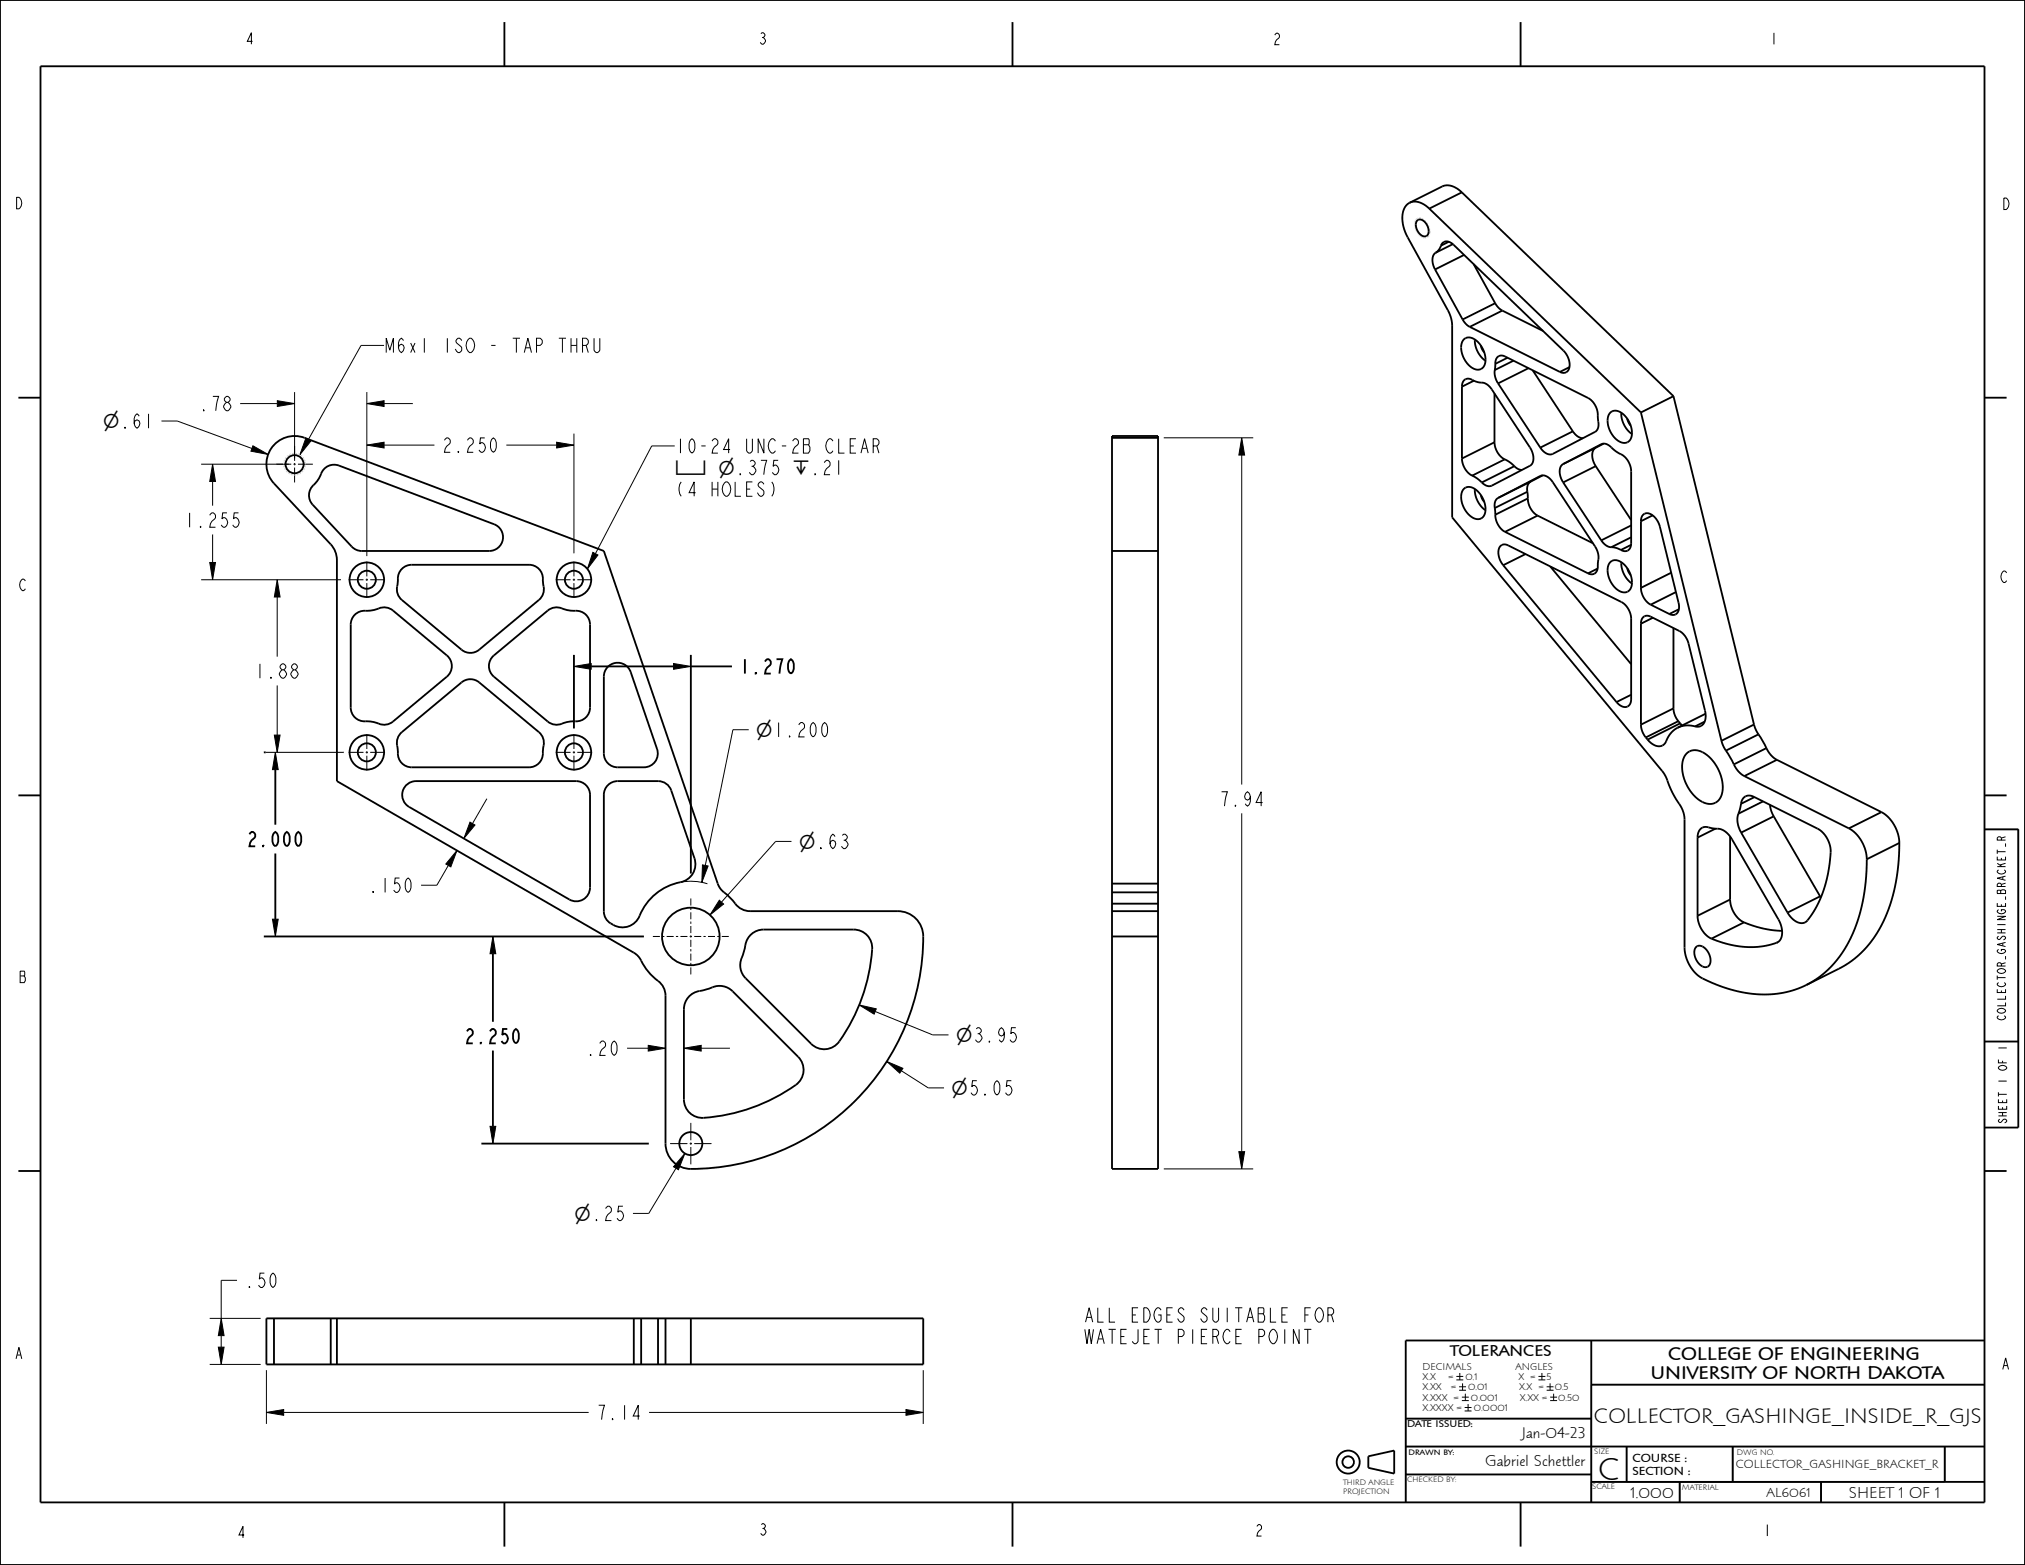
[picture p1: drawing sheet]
<svg xmlns="http://www.w3.org/2000/svg" width="559mm" height="432mm" viewBox="0 0 559 432" stroke-linecap="round" stroke-linejoin="round" font-family="sans-serif">
<g fill="none" stroke="#000" stroke-width=".28">
<path d="M106 95.3h-6.4l-14.5 26M44.6 116.2h4.3l20.6 7.5M66.3 111.4h10.2M76.5 110.6l4.8 .8-4.8 .7zM81.3 108.2v18.3M101.2 111.4l4.8-.8v1.5zM101.2 108.2v45.2M106 111.4h7.9M158.4 119.6v33.1M55.5 128.1h24.2M58.7 128.1l.8 4.7h-1.6zM58.7 132.8v6.7"/>
<path d="M69.8 123l4.2 2.4-4.8-.9zM84.4 120.9l1.4 .8-3 3.8zM101.2 122.8l4.8-.8v1.6zM106 122.8h13.9M139.7 122.8h13.9M153.6 122l4.8 .8-4.8 .8zM186.2 123h-6.4l-15.5 29.8M321.1 120.8h24.7M342.7 120.8l.8 4.8h-1.6zM342.7 125.6v90.9M55.5 160h38.6M57.9 155.2h1.6l-.8 4.8z"/>
<path d="M58.7 147.5v7.7M76.5 160l.8 4.7h-1.6zM163.6 152.4l1.4 .7-2.9 3.9zM76.5 164.7v16.5M76.5 189.1v13.7M158.4 183.9l4.7-.8v1.6zM185.9 183.1l4.7 .8-4.7 .8zM73.3 207.6h21.6M75.7 202.8h1.6l-.8 4.8zM76 207.6l.8 4.7h-1.6zM206.6 201.3h-4.4l-7.6 37.5M123.7 238.8l-3.1 5.4h-4.4"/>
<path d="M126.1 234.7l-1.7 4.5-1.4-.8zM129.7 226.8l1.4 .8-3.1 3.8zM134.4 220.4l-4 6.8M193.8 238.6l1.6 .3-1.7 4.5zM218.4 232.2h-4.4l-14.9 16.7M342.7 224.4v93.4M547.6 228.8h9.3v58.6h-9.3zM75.2 253.6h1.6l-.8 4.8zM136 258.4l.8 4.7h-1.6zM187.8 243.4a15.2 15.2 0 0 1 7.4 .4M198.5 248.4l1.2 1-3.8 3.1zM237.1 277.3l4.7 1-.6 1.5z"/>
<path d="M241.5 279.1l15.9 6.4h4.3M173 289.2h5.9M178.9 288.4l4.7 .8-4.7 .8zM188.7 289.2l4.8-.8v1.6zM193.5 289.2h7.9M244.7 292.9l4.5 1.9-.9 1.3zM248.7 295.4l7.4 4.8h4.4M551.5 280.3l-.4 .3a1.22 1.22 0 0 0 1.2 .8 1.22 1.22 0 0 0 1.1-.8l-.4-.3M135.2 310.8h1.6l-.8 4.7zM189 318.3l-1.8 4.4-1.3-.8zM341.9 317.8h1.6l-.8 4.7zM186.5 322.3l-7.5 12.5h-4.3"/>
<path d="M321.1 322.5h24.7M65.4 353.3h-4.4v10.5M57.9 376.5h14M57.9 363.8h14M60.2 371.7h1.6l-.8 4.8zM61 363.8l.8 4.7h-1.6zM61 368.5v3.2M73.5 378v14.9M254.8 378v14.9M401.9 379.8h1.9M402.8 378.8v1.9M424.5 379.8h1.9"/>
<path d="M425.5 378.8v1.9M73.5 389.7l4.8-.8v1.6zM78.3 389.7h84.1M179.1 389.7h70.9M250 388.9l4.8 .8-4.8 .8zM387.9 399.1h159.7v-17.1h-108.5v32.5M401.9 380.7h1.9M402.6 382.6h1.9M402.6 383.6h1.9M403.4 385.5h1.9M403.4 386.4h1.9M403.6 381.7v1.9"/>
<path d="M404.2 388.3h1.9M404.2 389.3h1.9M404.4 384.5v1.9M405.1 387.4v1.9M424.5 380.7h1.9M426.8 382.6h1.9M426.8 383.6h1.9M427.7 381.7v1.9M427.8 385.5h1.9M427.8 386.4h1.9M428.7 384.5v1.9M439.1 391.4h-51.2v23.1h114.6v-5.6"/>
<path d="M448.9 399.1v9.8M478.1 399.1v9.8M536.7 399.1v9.8h-97.6M387.9 406.8h51.2M463.5 408.9v5.6"/>
</g>
<g fill="#000">
<path d="M76.5 110.6l4.8 .8-4.8 .7zM101.2 111.4l4.8-.8v1.5zM58.7 128.1l.8 4.7h-1.6zM69.8 123l4.2 2.4-4.8-.9zM84.4 120.9l1.4 .8-3 3.8zM101.2 122.8l4.8-.8v1.6zM153.6 122l4.8 .8-4.8 .8zM342.7 120.8l.8 4.8h-1.6zM57.9 155.2h1.6l-.8 4.8zM76.5 160l.8 4.7h-1.6zM163.6 152.4l1.4 .7-2.9 3.9zM158.4 183.9l4.7-.8v1.6z"/>
<path d="M185.9 183.1l4.7 .8-4.7 .8zM76 207.6l.8 4.7h-1.6zM75.7 202.8h1.6l-.8 4.8zM126.1 234.7l-1.7 4.5-1.4-.8zM129.7 226.8l1.4 .8-3.1 3.8zM75.2 253.6h1.6l-.8 4.8zM136 258.4l.8 4.7h-1.6zM193.8 238.6l1.6 .3-1.7 4.5zM198.5 248.4l1.2 1-3.8 3.1zM237.1 277.3l4.7 1-.6 1.5zM178.9 288.4l4.7 .8-4.7 .8zM188.7 289.2l4.8-.8v1.6z"/>
<path d="M244.7 292.9l4.5 1.9-.9 1.3zM135.2 310.8h1.6l-.8 4.7zM189 318.3l-1.8 4.4-1.3-.8zM341.9 317.8h1.6l-.8 4.7zM61 363.8l.8 4.7h-1.6zM60.2 371.7h1.6l-.8 4.8zM73.5 389.7l4.8-.8v1.6zM250 388.9l4.8 .8-4.8 .8z"/>
</g>
<g fill="none" stroke="#000" stroke-width=".51">
<path d="M0 0h558.8v431.8h-558.8zM11.2 18.3h536.4v396.2h-536.4zM139.2 6.1v12.2M279.4 6.1v12.2M419.6 6.1v12.2M389 55.9a5.3 5.3 0 0 0-1.9 5.9l.6 2 .7 1.7 11.1 20.1a9.3 9.3 0 0 1 1.2 4.3v52.9l58 69.9a13.2 13.2 0 0 1 2.2 4.7l1.5 2.9a9.7 9.7 0 0 1 2.4 5.8v35.3a10.3 10.3 0 0 0 5 8.5 34 34 0 0 0 23.9 3.6 26.8 26.8 0 0 0 18.1-17.1 52.1 52.1 0 0 0 3.3-19.3M389 55.9a4.8 4.8 0 0 1 5.4 1.7M394.4 57.6l58.4 56.2M403.4 53.1a4.8 4.8 0 0 0-5.4-1.7l-9 4.5M403.4 53.1l-9 4.5M403.4 53.1l58.4 56.2M396 74.3l7.6 13.9"/>
<path d="M396.2 69.7a3.1 3.1 0 0 0-.5 4l.3 .6M397.6 67.8l.2-.4a1.86 1.86 0 0 1 3.1 0l30.5 29.3a4.7 4.7 0 0 1 1.1 5.8 1.74 1.74 0 0 1-2 .1M397.6 67.8l-.6 1.1-.8 .8M399.8 66.7l-2.2 1.1M400.9 67.4l-4.7 2.3M404 70.3l-8 4M406.6 72.9l6 10.8M403.6 88.2a4.9 4.9 0 0 0 2 2M405.6 90.2l24.9 12.4M412.6 83.7a4.9 4.9 0 0 0 2 2M412.6 83.7l-9 4.5M414.6 85.7l-9 4.5"/>
<path d="M414.6 85.7l11.2 5.6M416 98.7l-3.4 1.7M417.6 99.5l-5.1 2.6M5.1 109.7h6.1M403.4 106.7a1.92 1.92 0 0 1 1.1-2.1 1.92 1.92 0 0 1 2.3 .5l.7 .2a5.6 5.6 0 0 1 3.2 1l1 1.2 10.5 15.9a4 4 0 0 1 .1 5l-10.6 5.6M403.4 106.7v19.8M406.7 105l-3.3 1.7M412.4 108.6v13.4M412.5 102.1a5.3 5.3 0 0 0 .9 3.7M412.6 100.4a1.81 1.81 0 0 1 .7-2 1.81 1.81 0 0 1 2 0l22.9 11.4a6.4 6.4 0 0 1 2.8 6.2 2.88 2.88 0 0 1-.9 3.2l-11.6 6M412.6 100.4l-.1 1.7M413.4 105.8l11.6 17.7"/>
<path d="M421.8 101.6l-8.4 4.2M422.9 102.2l11.1 16.8M433.1 101.3l-2.6 1.3M434 119a3.6 3.6 0 0 0 2.8 1.9M434 119l-9 4.5M452.8 113.8l22.2 90.6M461.8 109.3l-9 4.5M461.8 109.3l22.2 90.6M547.6 109.7h6.1M76.1 122.3a7.8 7.8 0 0 1 7.9-1.5l82.6 31.2 31.5 91.8a6.5 6.5 0 0 0 2.7 3.2l.4 .4a14.1 14.1 0 0 0 3.8 3.6l2 .4h40.8a7 7 0 0 1 7 7 64 64 0 0 1-65.2 64 7 7 0 0 1-6-6.9v-40.8a5.4 5.4 0 0 0-2.7-4.6 18 18 0 0 1-4.5-5.9l-1.5-1.3-81.9-47.4v-61l-.2-1.3-.7-1.9-.8-1.1-15.7-16.8a7.8 7.8 0 0 1 .5-11.1zM89.4 129.4a3.8 3.8 0 0 1 4.1-.9l42.9 16.1a3.8 3.8 0 0 1 2.4 4.3 3.8 3.8 0 0 1-3.8 3.1h-35.2l-1-.1-.9-.4-.9-.7-10.7-11.5a3.9 3.9 0 0 1 .7-5.9l1.1-1.5zM306.9 120.3h12.7v202.2h-12.7z"/>
<path d="M306.9 120.8h12.7M403.4 126.5a5.5 5.5 0 0 0 2.9 4.7M406.3 131.2l1.3 .8 1.3 1.1M408.9 133.1a2.48 2.48 0 0 0 2.8 .9M411.7 134h.1M412.4 122a5.5 5.5 0 0 0 2.8 4.7M412.4 122l-9 4.5M413.4 137.4l11.6-6.1a2.51 2.51 0 0 1 3.1 1.2l12 18.3a6.6 6.6 0 0 1 .8 5.2 1.87 1.87 0 0 1-2.3 2.4l-.4-.2M413.4 137.4a2.54 2.54 0 0 0-.9 2.8M415.2 126.7l1.4 .8 1.3 1.1M415.2 126.7l-8.9 4.5M417.9 128.6a3 3 0 0 0 2.1 1.1"/>
<path d="M417.9 128.6l-9 4.5M421.5 135.7l.1 1.8M421.5 135.7l-9 4.5M421.6 137.5a5.6 5.6 0 0 0 2.7 4.8M421.6 137.5l-9 4.5M422.4 132.9a2.54 2.54 0 0 0-.9 2.8M422.4 132.9l-9 4.5M425 123.5a2.93 2.93 0 0 0 3.3 1.8l.2-.1M425.7 131.2l-3.3 1.7M428.5 125.2h.1M431.4 128l10.5-5.4a2.8 2.8 0 0 1 3.2 1.3l1.1 .8a5.8 5.8 0 0 1 3.9 5.3v19.9a1.81 1.81 0 0 1-.7 1.9 1.81 1.81 0 0 1-2.1-.1M431.4 128a3.6 3.6 0 0 0-.2 4.8l.2 .3"/>
<path d="M431.4 133.1l10.5 16M440.3 123.5a3.6 3.6 0 0 0-.2 4.8l.2 .3M440.3 123.5l-8.9 4.5M440.3 128.6l-8.9 4.5M440.3 128.6l9.8 14.9M442.5 122.4l-2.2 1.1M110.9 157l1.2-.9 1.5-.3h32.4a4 4 0 0 1 3.8 4.8 4.6 4.6 0 0 1-1.1 4.9l-16.5 13.8a3.8 3.8 0 0 1-4.8 0l-16.5-13.8a4.6 4.6 0 0 1-1.1-4.9 4.4 4.4 0 0 1 1.1-3.6zM306.9 152h12.7M412.5 140.2l.1 1.8M412.6 142a5.6 5.6 0 0 0 2.7 4.7M414.8 156a4.5 4.5 0 0 1-.7-5.4 1.73 1.73 0 0 1 2.1-.1l31.2 15.6a5.6 5.6 0 0 1 2.7 4.6v22.2a1.88 1.88 0 0 1-1 2 1.88 1.88 0 0 1-2.3-.5l-.7-.7M414.8 156l31.3 37.7"/>
<path d="M415.3 146.7l22.9 11.5M421 152.9l-6.2 3.1M424.3 142.3l-9 4.4M424.3 142.3l15.3 7.6M427.8 156.3l22.3 27M440.9 156.9l-2.7 1.3M441.9 149.1a3.7 3.7 0 0 0 2.7 1.9M444.6 151l1.3 .2 1.4 .5M450.1 150.3l-2.8 1.4M450.1 145l-8.2 4.1M450.1 148.2l-5.5 2.8M452.8 143.8a1.9 1.9 0 0 1 1.1-2.1 1.9 1.9 0 0 1 2.3 .7 5.9 5.9 0 0 1 1.9 3l5.1 20.9a2.38 2.38 0 0 1-1.3 3.4l-1.2-.3"/>
<path d="M452.8 143.8v18.4M456 142.2l-3.2 1.6M461.2 158l-8.4 4.2M98 169.6a5 5 0 0 1 4.1-1.1l1.2-.2a4.6 4.6 0 0 1 5.1 .2l14.9 12.3a3.8 3.8 0 0 1 0 5.9l-14.9 12.4a4 4 0 0 1-4.5 .3l-1.8-.3a4.5 4.5 0 0 1-4.8-1.9l-.4-1-.1-1v-22.9l.3-1.5zM452.8 172.1a1.79 1.79 0 0 1 .7-1.9 1.79 1.79 0 0 1 2-.1l7.9 4a5.5 5.5 0 0 1 2.6 3.5l4.5 18.4a3.5 3.5 0 0 1-.9 4.2l-.8 .3-1-.1M452.8 162.2a5.6 5.6 0 0 0 2.7 4.6M452.8 172.1v27.8M455.5 166.8l5.2 2.6M456.1 170.4l-3.3 1.7M461.8 173.3v22.1M462.5 163.4l-7 3.4M463.3 168.1l-2.6 1.3"/>
<path d="M135.9 181.2l15.3-12.7a4 4 0 0 1 4.5-.4l1.8 .4a4.5 4.5 0 0 1 4.8 1.9l.4 .9 .1 1v22.9a3.9 3.9 0 0 1-4.6 3.8l-1.9 .3a4.6 4.6 0 0 1-5.1-.2l-14.9-12.4a3.8 3.8 0 0 1-.4-5.5zM158.4 180.7v20.3M163.1 183.9h22.8M167.5 184.2a3.8 3.8 0 0 1 6.5 1.2l7.3 21.3a3.8 3.8 0 0 1-3.6 5h-7.3a3.8 3.8 0 0 1-3.8-3.8v-21.2a3.8 3.8 0 0 1 .9-2.5zM190.6 180.7v60.3M190.6 183.9h11.4M450.1 191.7l-4 2M452.8 199.9a5.8 5.8 0 0 0 1.4 3.6M461.8 195.4a5.8 5.8 0 0 0 1.3 3.6M461.8 195.4l-9 4.5M463.1 199l.5 .6M463.1 199l-8.9 4.5"/>
<path d="M463.6 199.6l.6 .6M463.6 199.6l-8.9 4.5M470.4 199.1l-2.6 1.3M470.6 196.9l-7.6 3.9M484 199.9l1.3 2.7M484 199.9l-9 4.5M5.1 219.5h6.1M72.8 207.6h.5M76 212.3v15.2M94.9 207.6h.1M110.5 202.4l16.9-14.1a3.8 3.8 0 0 1 4.8 0l16.5 13.7a4.6 4.6 0 0 1 1.1 5 4 4 0 0 1-3.8 4.7h-32.4a4 4 0 0 1-3.8-4.7 5.1 5.1 0 0 1 .7-4.6zM112.2 216.5a3.8 3.8 0 0 1 2.6-1h44.2a3.8 3.8 0 0 1 3.8 3.8v25.6a3.8 3.8 0 0 1-5.7 3.3l-44.2-25.6a3.8 3.8 0 0 1-.7-6.1z"/>
<path d="M167.7 216.6a3.8 3.8 0 0 1 2.7-1.1h11.2a3.8 3.8 0 0 1 3.6 2.6l6.4 18.7a5.1 5.1 0 0 1-3.8 6.6 15.4 15.4 0 0 0-11.6 9.9 5.2 5.2 0 0 1-5.1 2.5 5.2 5.2 0 0 1-4.4-3.7l-.1-32.8a3.8 3.8 0 0 1 1.1-2.7zM454.2 203.5l.5 .6M463 200.8a9.2 9.2 0 0 0-3.7 4.4 2.51 2.51 0 0 1-3.6-.1l-1-1M467.8 200.4a6.7 6.7 0 0 0-4.8 .4M475 204.4l1.3 2.7M476.3 207.1l2.2 3.8M478.5 210.9a6.8 6.8 0 0 0 2.8 3.2M481.3 214.1l28.9 14.5M484.1 219.9l-3.7 1.9M485.3 202.6l2.1 3.8M485.3 202.6l-9 4.5M487.4 206.4a6.8 6.8 0 0 0 2.9 3.2"/>
<path d="M487.4 206.4l-8.9 4.5M490.3 209.6l28.9 14.5M490.3 209.6l-9 4.5M547.6 219.5h6.1M76 235.5v18.1M468.4 231.1a2.38 2.38 0 0 1 2.7-2.9l1.4 .3a5.3 5.3 0 0 1 4.9 2.2l13.3 22.9a5.3 5.3 0 0 1 .2 6.1l-.6 .4M468.4 231.1v21.6M473.4 228.6l-5 2.5M477.4 230.8v17.4M479.7 224.5a6.3 6.3 0 0 0 .8 5.2M480.4 221.8a2.29 2.29 0 0 1 3.6-2l17.6 8.9a7.4 7.4 0 0 1 3.6 6.5 31.5 31.5 0 0 1-6.7 19 2.6 2.6 0 0 1-3.5-.4l-1.7-2M480.4 221.8l-.7 2.7"/>
<path d="M480.5 229.7l12.8 22.1M486.5 221.1l-6.8 3.4M488.4 222.1l.4 1.6 .7 1.5M489.5 225.2l12.8 22.1M489.5 225.2l-9 4.5M510.2 228.6a10.3 10.3 0 0 1 4.9 8.5M519.2 224.1a10.3 10.3 0 0 1 4.9 8.5M519.2 224.1l-9 4.5M524.1 232.6a45.2 45.2 0 0 1-7.6 26.9 25.6 25.6 0 0 1-9 7.8l-9 4.5M524.1 232.6l-9 4.5M547.6 228.8h9.3v82.3h-9.3M72.8 258.4h104.9"/>
<path d="M207.1 258a5.1 5.1 0 0 1 3.6-1.5h24.9a5.1 5.1 0 0 1 5.1 5.4 48.3 48.3 0 0 1-10 26.4 5.1 5.1 0 0 1-6.8-.3l-18.2-18.1a5.5 5.5 0 0 1-.6-6.7l.6-2.4a5.1 5.1 0 0 1 1.4-2.8zM306.9 258.4h12.7M306.9 251.4h12.7M306.9 249.3h12.7M306.9 246.2h12.7M306.9 243.8h12.7M468.4 252.7a7.3 7.3 0 0 0 3.9 6.3M472.3 259a24.4 24.4 0 0 0 18 1.1M477.4 248.2a7.3 7.3 0 0 0 3.9 6.3M477.4 248.2l-9 4.5M481.3 254.5a28.9 28.9 0 0 0 10.5 2.3M481.3 254.5l-9 4.5"/>
<path d="M490.6 259.9l-.3 .2M502.3 247.3l.1 .3M502.3 247.3l-9 4.5M136 263.1v18.8M190.2 274.9a7.7 7.7 0 0 1 4.6-1.9 7.4 7.4 0 0 1 5.5-.7l1.9 1.2 18.1 18.1a5.1 5.1 0 0 1-.7 7.7 48.5 48.5 0 0 1-26.6 9.1 5.1 5.1 0 0 1-4.3-5v-24.9a5.1 5.1 0 0 1 1.5-3.6zM136 289.9v20.9M547.6 287.4h9.3M132.8 315.5h46.2M5.1 323.1h6.1M547.6 323.1h6.1M73.5 363.8h181.3v12.7h-181.3zM75.6 363.8v12.7"/>
<path d="M91.3 363.8v12.7M174.9 363.8v12.7M176.9 363.8v12.7M181.6 363.8v12.7M183.6 363.8v12.7M190.6 363.8v12.7M439.1 369.9v44.6M547.6 369.9h-159.7v44.6M387.9 399.1h159.7M387.9 391.4h51.2M439.1 382h108.5M448.9 399.1v9.8"/>
<path d="M478.1 399.1v9.8M536.7 399.1v9.8M139.2 414.5v12.2M279.4 414.5v12.2M377.6 401.8l7.1-1.6v6.4l-7.1-1.6zM387.9 406.8h51.2M419.6 414.5v12.2M439.1 408.9h108.5M463.5 408.9v5.6M502.5 408.9v5.6"/>
<circle cx="372" cy="403.4" r="3.2"/>
<circle cx="372" cy="403.4" r="1.59"/>
</g>
<!-- layer: 02___PRT_ALL_AXES -->
<g fill="none" stroke="#000" stroke-width=".28">
<path d="M76.3 128.1h4.1M81 128.1h.6M81.3 123v4.1M81.3 127.8v.6M81.3 129v4.1M82.2 128.1h4.1M96.2 160h4.1M100.9 160h.6M101.2 154.9v4.1M101.2 159.6v.7M102.2 160h4.1M153.3 160h4.1"/>
<path d="M158.1 160h.6M158.4 154.9v4.1M158.4 159.6v.7M159.3 160h4.1M101.2 160.9v4.1M158.4 160.9v4.1M96.2 207.6h4.1M100.9 207.6h.6M101.2 202.6v4.1M101.2 207.3v.6M101.2 208.5v4.1M102.2 207.6h4.1"/>
<path d="M153.3 207.6h4.1M158.1 207.6h.6M158.4 202.6v4.1M158.4 207.3v.6M158.4 208.5v4.1M159.3 207.6h4.1M180.2 258.4h1.9M182.7 258.4h.6M184 258.4h1.9M186.5 258.4h.6M187.8 258.4h1.9M190.3 258.4h.6"/>
<path d="M190.6 247.9v1.9M190.6 250.5v.6M190.6 251.7v1.9M190.6 254.3v.6M190.6 255.5v2M190.6 258.1v.6M190.6 259.3v2M191.6 258.4h1.9M194.1 258.4h.6M195.4 258.4h1.9M197.9 258.4h.7M199.2 258.4h1.9"/>
<path d="M190.6 261.9v.6M190.6 263.1v2M190.6 265.7v.6M190.6 266.9v2M184.9 315.5h4.8M190.3 315.5h.6M190.6 309.8v4.8M190.6 315.2v.6M190.6 316.5v4.7M191.6 315.5h4.7"/>
</g>
<g fill="none" stroke="#000" stroke-width=".51">
<path d="M391.1 60.9a1.94 1.94 0 0 1 2.7 1.3 2.32 2.32 0 0 1-.1 2.8 2.33 2.33 0 0 1-2.9-2.1 2.09 2.09 0 0 1 .3-2zM404 93.6a2.82 2.82 0 0 1 4 .9 5.6 5.6 0 0 1 1.2 6.9 2.67 2.67 0 0 1-3.9-.7 5.9 5.9 0 0 1-1.5-6.8zM407 93.7a7.1 7.1 0 0 0 2.9 5.8M408.6 95.3l.4 1 .6 .9M444.4 113.8a2.82 2.82 0 0 1 4 1 5.6 5.6 0 0 1 1.2 6.8 2.67 2.67 0 0 1-3.9-.7 5.9 5.9 0 0 1-1.5-6.8zM447.4 113.9a7.1 7.1 0 0 0 2.9 5.8M449 115.5l.4 1.1 .6 .8M404 134.8a2.82 2.82 0 0 1 4 1 5.6 5.6 0 0 1 1.2 6.9 2.67 2.67 0 0 1-3.9-.7 5.9 5.9 0 0 1-1.5-6.9zM407 134.9a7.1 7.1 0 0 0 2.9 5.9M408.6 136.6l.4 1 .6 .9M444.4 155.1a2.82 2.82 0 0 1 4 .9 5.6 5.6 0 0 1 1.2 6.9 2.67 2.67 0 0 1-3.9-.7 5.9 5.9 0 0 1-1.5-6.9zM447.4 155.1a7.1 7.1 0 0 0 2.9 5.9"/>
<path d="M449 156.8l.4 1 .6 .9M465.4 207.9a4.1 4.1 0 0 1 5.7 .4 11.2 11.2 0 0 1 3.9 11.2 3.5 3.5 0 0 1-5.6 1.5 11.2 11.2 0 0 1-4.9-11.7zM468 261.3a1.97 1.97 0 0 1 3 .9 3.4 3.4 0 0 1 .3 4.5l-.4 .1a3.8 3.8 0 0 1-2.9-5.5zM93 363.8v12.7"/>
<circle cx="81.3" cy="128.1" r="2.5"/>
<circle cx="101.2" cy="160" r="4.8"/>
<circle cx="101.2" cy="160" r="2.49"/>
<circle cx="158.4" cy="160" r="4.8"/>
<circle cx="158.4" cy="160" r="2.49"/>
<circle cx="101.2" cy="207.6" r="4.8"/>
<circle cx="101.2" cy="207.6" r="2.49"/>
<circle cx="158.4" cy="207.6" r="4.8"/>
<circle cx="158.4" cy="207.6" r="2.49"/>
<circle cx="190.6" cy="258.4" r="7.9"/>
<circle cx="190.6" cy="315.5" r="3.2"/>
</g>
<path d="M84.3 128.1a3 3 0 0 0-4.3-2.7 3 3 0 0 0-.6 5 3 3 0 0 0 4.8-1.6l.1-.7" fill="none" stroke="#ccc" stroke-width=".28" stroke-dasharray=".5 .3" stroke-linecap="butt"/>
<g fill="none" stroke="#ccc" stroke-width=".28">
<path d="M390.4 61.8h.1M390.4 61.7h.1M390.4 62h.1M390.4 62v.1M390.4 61.6v.1M390.4 61.6h.1M390.4 62.1h.1M390.4 62.2h.1M390.4 61.5h.1M390.4 62.3h.1M390.4 61.4h.1M390.4 62.4h.1"/>
<path d="M390.4 61.3h.1M390.4 62.5h.1M390.4 61.2h.1M390.4 62.6h.1M390.4 61.1h.1M390.5 61.1h.1M390.5 61v.1M390.5 62.8h.1M390.5 61h.1M390.5 62.8v.1M390.5 60.9v.1M390.5 60.9h.1"/>
<path d="M390.5 62.9h.1M390.5 62.9v.1M390.6 63.1h.1M390.6 60.8h.1M390.6 63.1v.1M390.6 63.2h.1M390.6 60.7v.1M390.6 60.7h.1M390.7 60.6h.1M390.7 63.4h.1M390.7 63.4v.1M390.7 63.5h.1"/>
<path d="M390.7 60.5h.1M390.7 63.5l.1 .1M390.8 63.7h.1M390.9 63.9h.1M391 64h.1M391 64.1h.1M391.1 64.1h.1M391.1 60.3l-.3 .2M391.1 64.1v.1M391.1 60.2v.1M391.1 64.2h.1M391.2 64.3h.1"/>
<path d="M391.2 60.2h-.1M391.2 64.4h.1M391.3 64.5h.1M391.4 64.5v.1M391.4 64.6h.1M391.5 64.7h.1M391.5 64.7l.1 .1M391.6 64.8h.1M391.6 64.8v.1M391.6 64.9h.1M391.8 65h.1M391.8 60.1h-.2"/>
<path d="M391.8 60.1h.1M391.9 65.1h.1M391.9 60.1l.2 .1M392 65.2h.1M392.1 65.2h.1M392.2 65.3l.1 .1M392.3 65.4h.1M392.4 65.4v.1M392.4 60.3l.5 .3M392.5 65.5h.1M392.6 65.5h.1M392.6 65.5v.1"/>
<path d="M392.8 65.6h.1M392.9 65.6v.1M392.9 65.7h.1M393 65.7h.1M393.2 65.7h.1M393.2 60.8l.3 .4M393.3 65.7h.1M393.4 65.7h.1M393.5 65.7h-.1M393.5 65.7h.1M393.7 61.5l.3 .4M394.1 65.4h-.1"/>
<path d="M394.1 65.4l-.2 .1M394.2 62.2l.2 .5M394.2 62.3h.1M394.4 65l-.3 .4M394.5 63.1v.3M394.5 64.6h.1M394.5 63.4h.1M394.5 63.4l.1 .2M394.6 64h.1M394.6 64l-.1 .6"/>
</g>
<text font-size="8.8" x="441" y="408.2">C</text>
<text font-size="5.9" x="439.8" y="392.6">COLLECTOR_GASHINGE_INSIDE_R_GJS</text>
<g font-size="5.5">
<text x="28.4" y="118.1">⌀.61</text>
<text x="28.4" y="118.1">⌀</text>
<text x="186.2" y="131">⌴ ⌀.375 ↧.21</text>
<text x="186.2" y="131">⌴ ⌀</text>
<text x="218.7" y="131">↧</text>
<text x="208.6" y="203.3">⌀1.200</text>
<text x="208.6" y="203.3">⌀</text>
<text x="220.4" y="234.1">⌀.63</text>
<text x="220.4" y="234.1">⌀</text>
<text x="263.7" y="287.5">⌀3.95</text>
<text x="263.7" y="287.5">⌀</text>
<text x="262.5" y="302.1">⌀5.05</text>
<text x="262.5" y="302.1">⌀</text>
<text x="158.5" y="336.8">⌀.25</text>
<text x="158.5" y="336.8">⌀</text>
</g>
<g font-size="5.2">
<text x="106" y="97.3">M6x1 ISO - TAP THRU</text>
<text x="54.8" y="113.3">.78</text>
<text x="121.9" y="124.8">2.250</text>
<text x="186.2" y="125">10-24 UNC-2B CLEAR</text>
<text x="186.2" y="136.9">(4 HOLES)</text>
<text x="50.7" y="145.5">1.255</text>
<text x="204" y="185.9">1.270</text>
<text x="70.1" y="187.1">1.88</text>
<text x="336.3" y="222.4">7.94</text>
<text x="68" y="233.5">2.000</text>
<text x="101.5" y="246.2">.150</text>
<text x="128.1" y="287.9">2.250</text>
<text x="161.5" y="291.2">.20</text>
<text x="67.4" y="355.2">.50</text>
<text x="299" y="364.8">ALL EDGES SUITABLE FOR</text>
<text x="299" y="370.7">WATEJET PIERCE POINT</text>
<text x="460.3" y="375.2">COLLEGE OF ENGINEERING</text>
<text x="455.4" y="380.6">UNIVERSITY OF NORTH DAKOTA</text>
<text x="164.4" y="391.7">7.14</text>
</g>
<g font-size="4.4">
<text x="400.2" y="374.2">TOLERANCES</text>
<text x="419.9" y="396.8">Jan-04-23</text>
<text x="409.8" y="404.5">Gabriel Schettler</text>
<text x="449.9" y="413.2">1.000</text>
<text x="510.2" y="413.2">SHEET 1 OF 1</text>
</g>
<g font-size="4.1">
<text x="67.6" y="12.2">4</text>
<text x="209.2" y="12.2">3</text>
<text x="351.1" y="12.3">2</text>
<text x="488.2" y="12.2">1</text>
<text x="3.9" y="57.6">D</text>
<text x="552.3" y="57.8">D</text>
<text x="551.8" y="160.7">C</text>
<text x="5.1" y="163">C</text>
<text x="5.1" y="271.1">B</text>
<text x="3.9" y="374.9">A</text>
<text x="552.2" y="377.8">A</text>
<text x="65.3" y="424.3">4</text>
<text x="209.3" y="423.6">3</text>
<text x="346.2" y="423.8">2</text>
<text x="486.4" y="423.8">1</text>
</g>
<text font-size="3.7" x="487.5" y="413">AL6061</text>
<g font-size="3.3">
<text x="450.4" y="403.4">COURSE :</text>
<text x="450.4" y="406.9">SECTION :</text>
<text x="479" y="405.1">COLLECTOR_GASHINGE_BRACKET_R</text>
</g>
<g font-size="3">
<text x="553.4" y="280.3" transform="rotate(-90 553.4 280.3)">COLLECTOR_GASHINGE_BRACKET_R</text>
<text x="553.8" y="310.2" transform="rotate(-90 553.8 310.2)">SHEET 1 OF 1</text>
</g>
<g font-size="2.8">
<text x="392.6" y="377.9">DECIMALS</text>
<text x="418.2" y="377.9">ANGLES</text>
<text x="392.6" y="380.7">X.X</text>
<text x="392.6" y="383.6">X.XX</text>
<text x="399.7" y="380.7">=</text>
<text x="400.5" y="383.6">=</text>
<text x="404.4" y="380.7">0.1</text>
<text x="405.2" y="383.6">0.01</text>
<text x="419" y="380.7">X =</text>
<text x="419.2" y="383.6">X.X =</text>
<text x="426.8" y="380.7">5</text>
<text x="429" y="383.6">0.5</text>
<text x="392.6" y="386.4">X.XXX =</text>
<text x="392.6" y="389.3">X.XXXX =</text>
<text x="405.9" y="386.4">0.001</text>
<text x="406.7" y="389.3">0.0001</text>
<text x="419.4" y="386.4">X.XX =</text>
<text x="430" y="386.4">0.50</text>
<text x="388.3" y="393.7">DATE ISSUED:</text>
</g>
<g font-size="2.2">
<text x="388.7" y="401.4">DRAWN BY:</text>
<text x="439.9" y="401.3">SIZE</text>
<text x="479.3" y="401.5">DWG NO.</text>
<text x="370.6" y="409.8">THIRD ANGLE</text>
<text x="370.6" y="412.1">PROJECTION</text>
<text x="388.3" y="408.9">CHECKED BY:</text>
<text x="439.4" y="410.9">SCALE</text>
<text x="464.1" y="411.1">MATERIAL</text>
</g>
</svg>
